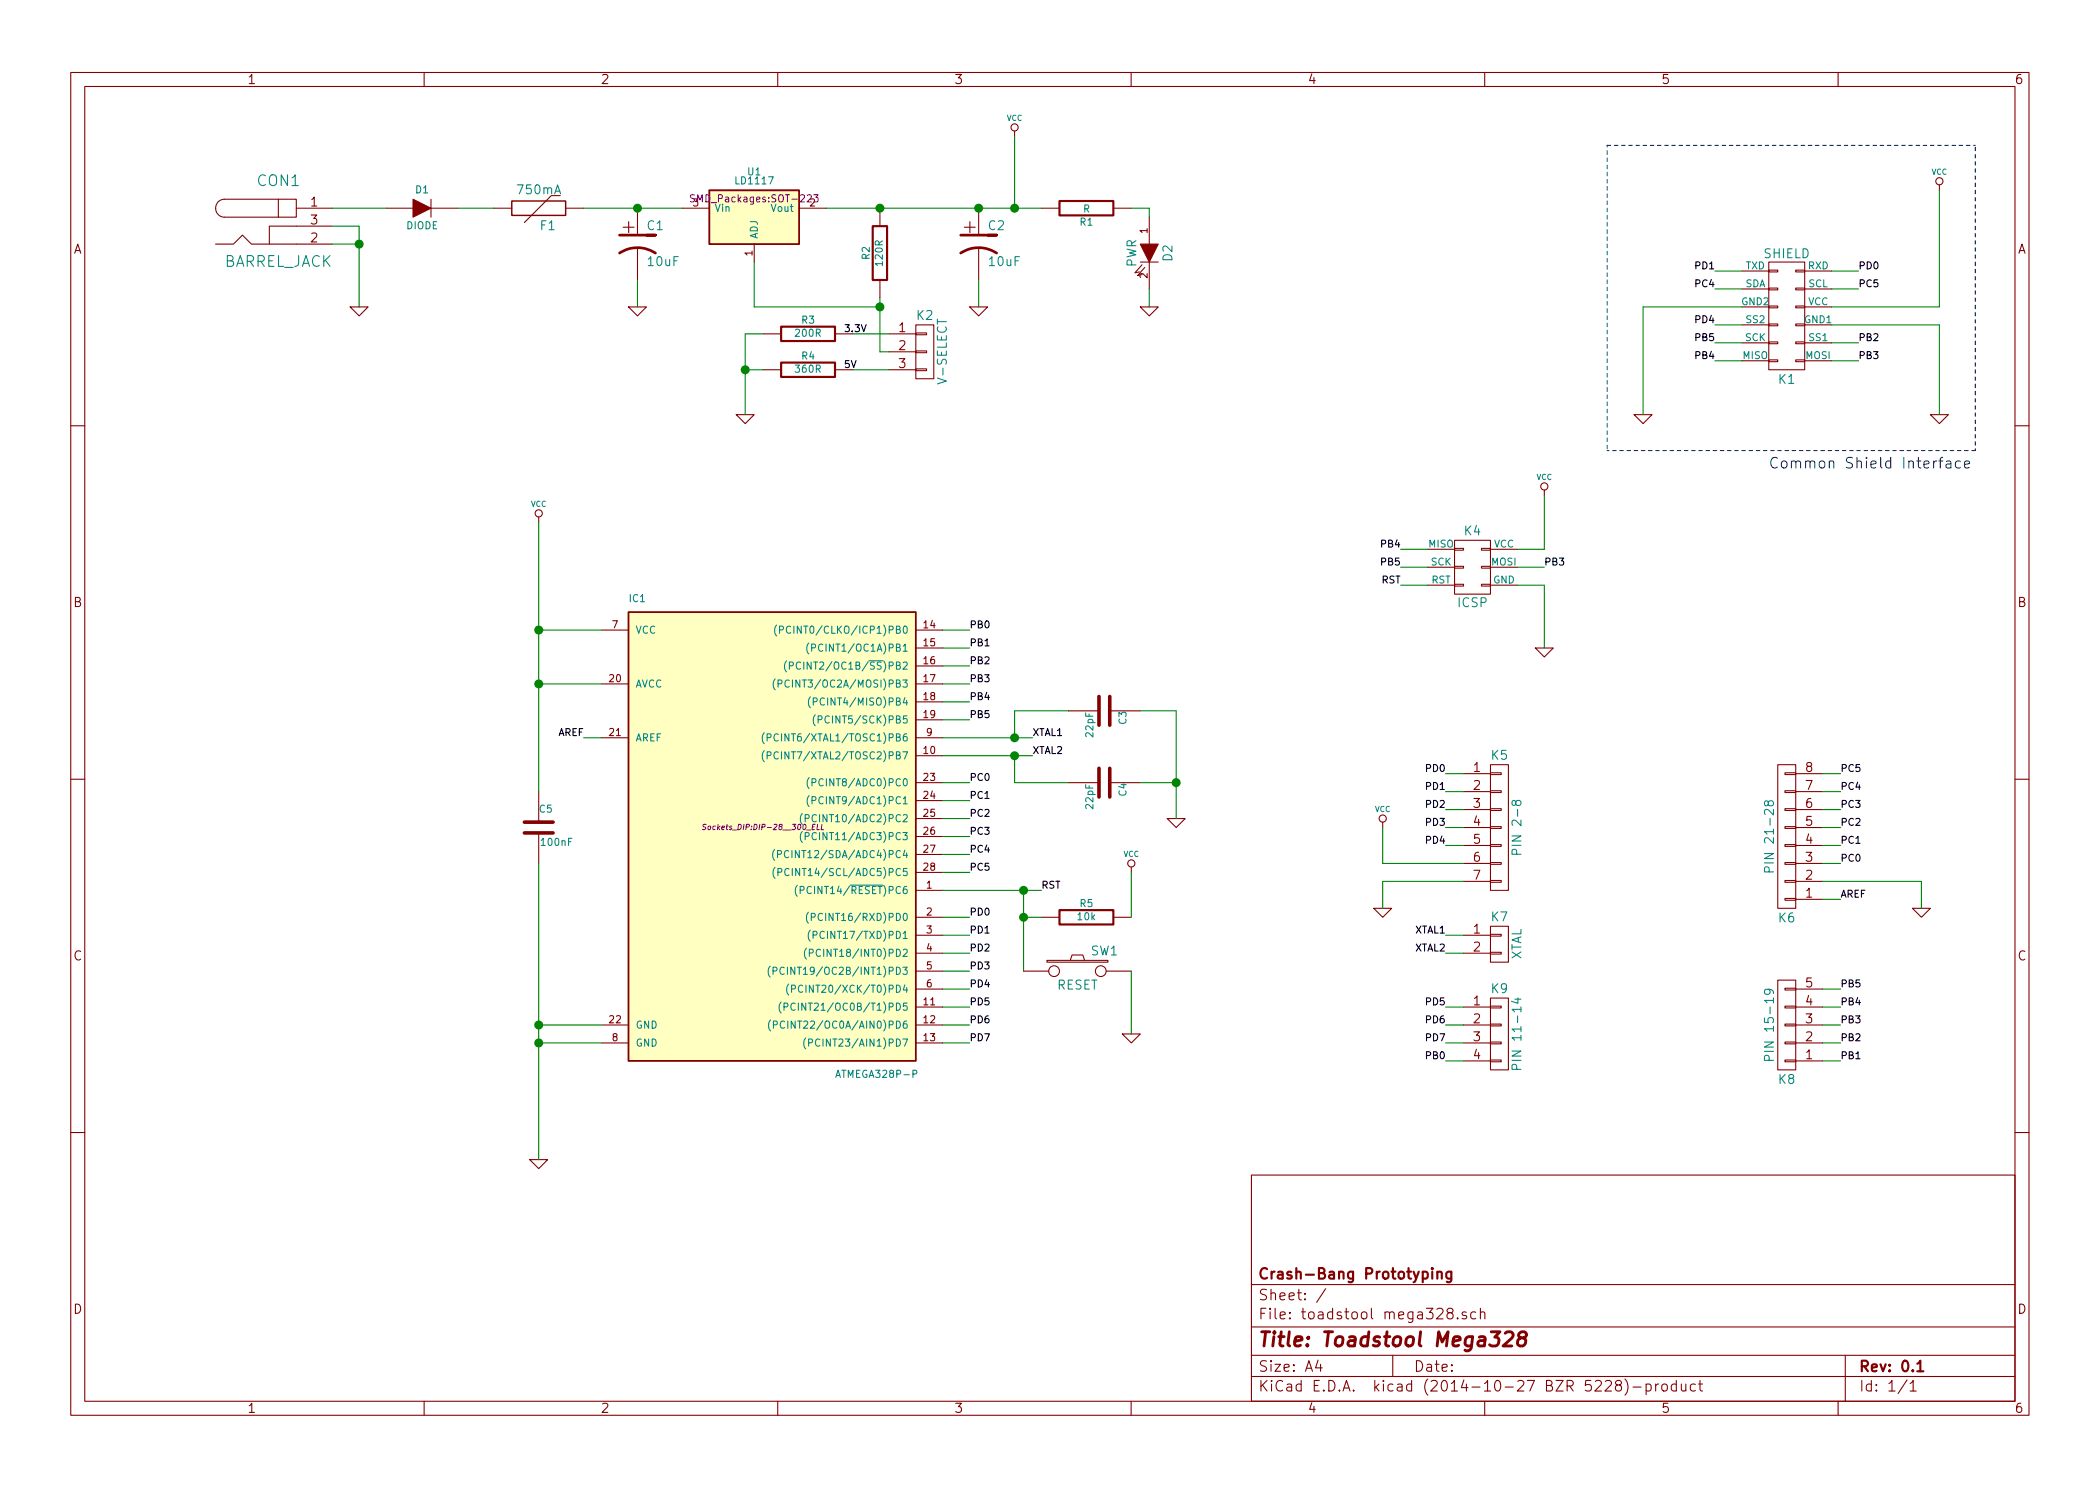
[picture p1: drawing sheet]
<svg xmlns="http://www.w3.org/2000/svg" width="297mm" height="210mm" viewBox="0 0 297 210" stroke-linecap="round" stroke-linejoin="round" font-family="sans-serif">
<g fill="none" stroke="#840000" stroke-width=".15">
<path d="M10 10.3h277v189.9h-277zM12 12.2h273v186.1h-273zM60 10.3v1.9M110 10.3v1.9M143.5 18.5v.8M160 10.3v1.9M210 10.3v1.9M260 10.3v1.9M30.5 34.5h2.5l1.3-1.2 1.3 1.2h11.4M39.4 28.2h2.5v2.5h-2.5zM39.4 28.2h-7.7a1.27 1.27 0 0 0-1.2 1.3 1.27 1.27 0 0 0 1.2 1.2h7.7M41.9 29.5h5.1"/>
<path d="M47 32h-8.9v2.5M54.6 29.5h3.8M61 29.5h3.8M61 28.2v2.5M69.8 29.5h2.6M79.2 27.7h-1.2l-3.8 3.8M80 29.5h2.5M90.2 29.5v3.8M90.2 35v4.6M96.5 29.5h3.8M106.7 34.5v2.6M113 29.5h3.8"/>
<path d="M124.5 29.5v2.5M124.5 39.6v2.6M138.4 29.5v3.8M138.4 35v4.6M147.3 29.5h2.6M157.5 29.5h2.5M161.3 37.1h2.5M161.5 37.5l-1 1.1 .7-.1M161.9 37.8l-1 1.2 .6-.1M162.6 30.7v3.8M162.6 37.1v3.8M246.4 38.3h3.8"/>
<path d="M250.2 37.1h5.1v15.2h-5.1zM250.2 38.2h1.3v.3h-1.3zM254 38.2h1.3v.3h-1.3zM255.3 38.3h3.8M274.3 26.2v.7M49.5 43.4h2.6l-1.3 1.3zM88.9 43.4h2.5l-1.2 1.3zM104.1 58.7h2.6l-1.3 1.2zM107.9 47.2h2.6M107.9 52.3h2.6M118.1 47.2h2.5M118.1 52.3h2.5"/>
<path d="M125.7 47.2h3.8M125.7 49.8h3.8M125.7 52.3h3.8M129.5 52.2h1.6v.2h-1.6zM129.5 49.7h1.6v.2h-1.6zM129.5 47.1h1.6v.3h-1.6zM129.5 46h2.6v7.6h-2.6zM137.2 43.4h2.5l-1.3 1.3zM161.3 43.4h2.5l-1.2 1.3zM231.1 58.7h2.6l-1.3 1.2zM246.4 51h3.8M246.4 48.5h3.8"/>
<path d="M246.4 46h3.8M246.4 43.4h3.8M246.4 40.9h3.8M250.2 40.8h1.3v.2h-1.3zM250.2 43.3h1.3v.3h-1.3zM250.2 45.8h1.3v.3h-1.3zM250.2 48.4h1.3v.2h-1.3zM250.2 50.9h1.3v.3h-1.3zM254 40.8h1.3v.2h-1.3zM254 43.3h1.3v.3h-1.3zM254 45.8h1.3v.3h-1.3zM254 48.4h1.3v.2h-1.3z"/>
<path d="M254 50.9h1.3v.3h-1.3zM255.3 51h3.8M255.3 48.5h3.8M255.3 46h3.8M255.3 43.4h3.8M255.3 40.9h3.8M273 58.7h2.6l-1.3 1.2zM10 60.2h2M76.2 73.1v.8M201.9 77.7h3.8M205.7 77.6h1.3v.2h-1.3zM205.7 76.4h5.1v7.7h-5.1z"/>
<path d="M209.5 77.6h1.3v.2h-1.3zM210.8 77.7h3.8M218.4 69.3v.8M285 60.2h2M85.1 89.1h3.8M85.1 96.8h3.8M129.5 89.1h3.8M129.5 96.8h3.8M129.5 91.7h3.8M129.5 94.2h3.8M129.5 99.3h3.8M201.9 80.3h3.8"/>
<path d="M201.9 82.8h3.8M205.7 82.7h1.3v.2h-1.3zM205.7 80.1h1.3v.3h-1.3zM209.5 82.7h1.3v.2h-1.3zM209.5 80.1h1.3v.3h-1.3zM210.8 80.3h3.8M210.8 82.8h3.8M217.2 91.7h2.5l-1.3 1.3zM10 110.3h2M76.2 112v4.3M76.2 117.9v4.3M85.1 104.4h3.8"/>
<path d="M129.5 104.4h3.8M129.5 106.9h3.8M129.5 110.7h3.8M129.5 113.3h3.8M129.5 115.8h3.8M129.5 118.4h3.8M129.5 101.8h3.8M151.1 110.7h4.3M151.1 100.6h4.3M157 110.7h4.3M157 100.6h4.3M165.1 115.8h2.5l-1.2 1.3z"/>
<path d="M195.6 116.3v.8M207 109.5h3.8M207 112h3.8M207 114.5h3.8M207 117.1h3.8M207 119.6h3.8M210.8 108.2h2.6v17.8h-2.6zM210.8 119.5h1.5v.3h-1.5zM210.8 117h1.5v.2h-1.5zM210.8 114.4h1.5v.3h-1.5zM210.8 111.9h1.5v.2h-1.5zM210.8 109.3h1.5v.3h-1.5z"/>
<path d="M251.5 108.2h2.5v20.3h-2.5zM252.5 109.3h1.5v.3h-1.5zM252.5 111.9h1.5v.2h-1.5zM252.5 114.4h1.5v.3h-1.5zM252.5 117h1.5v.2h-1.5zM252.5 119.5h1.5v.3h-1.5zM254 109.5h3.8M254 112h3.8M254 114.5h3.8M254 117.1h3.8M254 119.6h3.8M285 110.3h2"/>
<path d="M129.5 126h3.8M129.5 129.8h3.8M129.5 132.3h3.8M129.5 134.9h3.8M129.5 137.4h3.8M129.5 139.9h3.8M129.5 120.9h3.8M129.5 123.4h3.8M144.8 137.4h3.5M147.3 129.8h2.6M148.1 135.9h8.6v.2h-8.6zM151.4 135.9l.2-.8h1.6l.2 .8"/>
<path d="M156.5 137.4h3.5M157.5 129.8h2.5M160 122.7v.7M194.3 128.5h2.5l-1.2 1.3zM207 132.3h3.8M207 134.9h3.8M207 122.2h3.8M207 124.7h3.8M210.8 134.7h1.5v.3h-1.5zM210.8 132.2h1.5v.3h-1.5zM210.8 131.1h2.6v5h-2.6zM210.8 124.6h1.5v.2h-1.5z"/>
<path d="M210.8 122h1.5v.3h-1.5zM251.5 138.7h2.5v12.7h-2.5zM252.5 139.8h1.5v.3h-1.5zM252.5 122h1.5v.3h-1.5zM252.5 124.6h1.5v.2h-1.5zM252.5 127.1h1.5v.3h-1.5zM254 139.9h3.8M254 122.2h3.8M254 124.7h3.8M254 127.2h3.8M270.5 128.5h2.5l-1.2 1.3zM85.1 147.6h3.8"/>
<path d="M85.1 145h3.8M129.5 147.6h3.8M129.5 142.5h3.8M129.5 145h3.8M158.7 146.3h2.6l-1.3 1.3zM207 147.6h3.8M207 142.5h3.8M207 145h3.8M207 150.1h3.8M210.8 150h1.5v.2h-1.5zM210.8 147.4h1.5v.3h-1.5zM210.8 144.9h1.5v.3h-1.5z"/>
<path d="M210.8 142.4h1.5v.2h-1.5zM210.8 141.2h2.6v10.2h-2.6zM252.5 142.4h1.5v.2h-1.5zM252.5 144.9h1.5v.3h-1.5zM252.5 147.4h1.5v.3h-1.5zM252.5 150h1.5v.2h-1.5zM254 147.6h3.8M254 142.5h3.8M254 145h3.8M254 150.1h3.8M10 160.2h2M74.9 164.1h2.6l-1.3 1.2z"/>
<path d="M177 166.3h108v32h-108zM285 160.2h2M60 198.3v1.9M110 198.3v1.9M160 198.3v1.9M177 194.8h108M177 191.8h108M177 187.8h108M177 181.8h108M186.4 192.5l-.3 1h.9M186.8 193v1M187.5 182.3l-1.3 2"/>
<path d="M197 191.8v3M205 185.7l-.3-.2v-.2l.3-.2 .4 .1 .1 .2v.2l-.2 .1h-.3a.48 .48 0 0 0-.3 .8l.3 .1h.3l.2-.1a.48 .48 0 0 0-.2-.8M206.2 186.5v.1l-.1-.1h.1v.1M207.4 185.7a.37 .37 0 0 0-.6 .1v.1a.54 .54 0 0 0 .6 .3l.1 .1-.1 .2-.2 .1-.4-.1M208.7 185.7l-.4-.1-.3 .3 .1 .6 .2 .1 .4-.1M209.4 185.7a.38 .38 0 0 1 .6 .1v.8M209.4 185.1v1.5M210 198.3v1.9M227.1 195.5l.2-.2 .5 .1a.37 .37 0 0 1 .1 .6l-.9 .8h.9M228.8 196l-.3-.3 .1-.2 .2-.2 .4 .1 .2 .2-.1 .2-.2 .2h-.3a.48 .48 0 0 0-.2 .7l.2 .1h.3l.2-.1a.48 .48 0 0 0-.2-.7M229.8 195.1a1.71 1.71 0 0 1 0 2.3M231 196.3h1.1"/>
<path d="M232.8 195.9a.48 .48 0 0 1 .7 .1l.1 .1-.1 .6a.48 .48 0 0 1-.7 0M232.8 195.8v1.5M234.2 195.8v1M234.6 195.8l-.3 .1-.1 .2M235.1 196a.41 .41 0 0 1 .7 .1v.4a.41 .41 0 0 1-.4 .3 .41 .41 0 0 1-.3-.3zM237.1 195.9l-.4-.1-.3 .3 .1 .6 .2 .1 .4-.1M237.1 195.3v1.5M237.8 195.8l.1 .9a.4 .4 0 0 0 .6 0M238.5 195.8v1M239.8 195.9l-.4-.1-.3 .3 .1 .6 .2 .1 .4-.1M240.3 195.8h.5M240.5 195.3v1.3l.2 .2h.1"/>
<path d="M260 198.3v1.9M261 191.8v6.5M269.7 195.2l-1.2 2M270.2 195.8l.4-.5v1.5M270.2 196.8h.8"/>
<circle cx="143.5" cy="18" r=".51"/>
<circle cx="274.3" cy="25.6" r=".51"/>
<circle cx="76.2" cy="72.6" r=".51"/>
<circle cx="218.4" cy="68.8" r=".51"/>
<circle cx="195.6" cy="115.8" r=".51"/>
<circle cx="149.1" cy="137.4" r=".76"/>
<circle cx="155.7" cy="137.4" r=".76"/>
<circle cx="160" cy="122.2" r=".51"/>
</g>
<path d="M123.4 32h2.1v7.6h-2.1zM149.9 28.4h7.6v2.1h-7.6zM110.5 46.2h7.6v2.1h-7.6zM110.5 51.3h7.6v2h-7.6zM149.9 128.8h7.6v2h-7.6zM203.3 179.9v1M205.3 179.9v1.2a.39 .39 0 0 1-.7 .3M203.3 180.1a.38 .38 0 0 1 .6 0v.8M205.3 180l-.4-.1-.3 .3v.6l.3 .1 .4-.1M271.2 193l.4-.5v1.5M271.2 194h.9" fill="none" stroke="#840000" stroke-width=".3"/>
<path d="M212.9 188.6l.3-.2h.5a.52 .52 0 0 1 .3 .6l-.1 .3-1.3 1.1h1.2M215.1 189.3a.44 .44 0 0 1-.3-.5 .44 .44 0 0 1 .4-.4l.6 .1 .2 .3-.2 .3-.3 .2a.65 .65 0 0 0-.7 .3 .65 .65 0 0 0 0 .7l.6 .1a.68 .68 0 0 0 .3-1l-.2-.1" fill="none" stroke="#840000" stroke-width=".41"/>
<g fill="#ffffc2" stroke="#ffffc2" stroke-width=".25">
<path d="M88.9 86.6h40.6v63.5h-40.6z"/>
<path d="M100.3 26.9h12.7v7.6h-12.7z"/>
</g>
<path d="M100.3 26.9h12.7v7.6h-12.7zM88.9 86.6h40.6v63.5h-40.6z" fill="none" stroke="#840000" stroke-width=".25"/>
<g fill="none" stroke="#008484" stroke-width=".15">
<path d="M109.7 96.1a1.2 1.2 0 0 0 0 1.5M109.9 88.4a1.2 1.2 0 0 0 0 1.6M110.1 96.7h.4l.1-.2-.1-.2-.4-.1v1M110.3 89.1h.4l.1-.2-.1-.3h-.4v1M111.3 93.5a1.2 1.2 0 0 0 0 1.6M111.6 96.3a.4 .4 0 0 0-.5 0 .4 .4 0 0 0-.1 .5 .37 .37 0 0 0 .2 .4 .37 .37 0 0 0 .4-.1M111.7 94.2h.4l.1-.2-.1-.3h-.4v1M111.8 88.7a.4 .4 0 0 0-.5 0 .4 .4 0 0 0-.1 .5 .37 .37 0 0 0 .2 .4 .37 .37 0 0 0 .4-.1M113.2 93.8a.4 .4 0 0 0-.5 0 .4 .4 0 0 0-.1 .5 .37 .37 0 0 0 .2 .3 .37 .37 0 0 0 .4 0M114.4 91a1.2 1.2 0 0 0 0 1.5M114.6 98.6a1.2 1.2 0 0 0 0 1.5M114.8 91.7l.5-.1 .1-.1-.1-.3-.5-.1v1"/>
<path d="M115 99.3l.5-.1 .1-.1-.1-.3-.5-.1v1.1M108.1 103.7a1.2 1.2 0 0 0 0 1.5M108.1 106.2a1.2 1.2 0 0 0 0 1.6M108.5 104.4l.5-.1 .1-.1-.1-.3-.5-.1v1M108.5 106.9h.5l.1-.2-.1-.3h-.5v1M113.5 115.1a1.2 1.2 0 0 0 0 1.6M113.5 117.6a1.2 1.2 0 0 0 0 1.6M113.9 115.8l.5-.1 .1-.1-.1-.3h-.5v1M113.9 118.3h.5l.1-.2-.1-.2-.5-.1v1M114.5 110a1.2 1.2 0 0 0 0 1.6M114.5 112.6a1.2 1.2 0 0 0 0 1.5M114.9 110.7h.4l.1-.2-.1-.3h-.4v1"/>
<path d="M114.9 113.3l.4-.1 .1-.2-.1-.2-.4-.1v1M115.3 101.1a1.2 1.2 0 0 0 0 1.6M115.7 101.8h.5l.1-.2-.1-.3h-.5v1M214.4 113.5l.3-.2h.3l.1 .2v.2l-.1 .2-.3 .1-.2-.1-.2-.6h-.3l-.1 .2v.4l.3 .1 .2-.3M250.1 113.5l.3-.2 .3 .1 .2 .1-.1 .4-.4 .1-.2-.1-.2-.5h-.3l-.1 .1v.4l.3 .1 .2-.2M108.9 136.7a1.2 1.2 0 0 0 0 1.5M109.3 137.4l.5-.1 .1-.1-.1-.3-.5-.1v1.1M109.6 120.2a1.2 1.2 0 0 0 0 1.5M109.6 122.7a1.2 1.2 0 0 0 0 1.6M110 120.9l.5-.1v-.1v-.3l-.5-.1v1.1M110 123.4h.5l.1-.2-.1-.3h-.5v1M110.9 137a.4 .4 0 0 0-.5-.1 .4 .4 0 0 0-.1 .5 .37 .37 0 0 0 .2 .4 .37 .37 0 0 0 .4 0"/>
<path d="M111.6 139.2a1.2 1.2 0 0 0 0 1.6M111.6 120.4a.4 .4 0 0 0-.5 0 .4 .4 0 0 0-.2 .5 .37 .37 0 0 0 .2 .4 .37 .37 0 0 0 .5 0M111.6 123a.4 .4 0 0 0-.5 0 .4 .4 0 0 0-.1 .5 .37 .37 0 0 0 .2 .3 .37 .37 0 0 0 .4 0M112 139.9h.4l.1-.2-.1-.3h-.4v1M112.8 125.3a1.2 1.2 0 0 0 0 1.5M113.2 126l.5-.1v-.2v-.2l-.5-.1v1M113.5 139.5a.4 .4 0 0 0-.5 0 .4 .4 0 0 0-.1 .5 .37 .37 0 0 0 .2 .4 .37 .37 0 0 0 .4-.1M114.1 134.2a1.2 1.2 0 0 0 0 1.5M114.4 129.1a1.2 1.2 0 0 0 0 1.5M114.5 134.8h.5v-.2v-.2l-.5-.1v1M114.6 131.6a1.2 1.2 0 0 0 0 1.6M114.8 129.8l.4-.1 .1-.1-.1-.3-.4-.1v1"/>
<path d="M115 132.3h.5l.1-.2-.1-.3h-.5v1M120.3 125.2h4.5M214.5 120.9v-.6l-.2-.1h-.3l-.1 .2v.5h1.2M250.1 140l.3 .2v.3l-.3 .2-.5-.1v-.4l.1-.2a.85 .85 0 0 1 1.2 .3v.3M250.2 123.4v-.6l-.2-.1h-.3l-.1 .2v.5h1.3M109 144.3a1.2 1.2 0 0 0 0 1.6M109.4 145h.5l.1-.2-.1-.3h-.5v1M110.5 141.8a1.2 1.2 0 0 0 0 1.5M110.9 142.5l.5-.1 .1-.1-.1-.3-.5-.1v1M111 144.6a.4 .4 0 0 0-.5 0 .4 .4 0 0 0-.1 .5 .37 .37 0 0 0 .1 .3 .37 .37 0 0 0 .5 0M112.5 142a.4 .4 0 0 0-.5 0 .4 .4 0 0 0-.1 .5 .37 .37 0 0 0 .1 .4 .37 .37 0 0 0 .5-.1M114 146.9a1.2 1.2 0 0 0 0 1.5"/>
<path d="M114.4 147.5h.5v-.2v-.2l-.5-.1v1M214.3 141.4h.8M214.5 151.3v-.6l-.2-.1h-.3l-.1 .2v.5h1.2M214.7 141.2v.8l-.9-.3M250.2 150v-.6l-.2-.1-.3 .1-.1 .1v.5h1.3"/>
</g>
<path d="M99.9 116.7h-.4v.2l.3 .2v.1l-.2 .2-.2-.1M115.6 116.6l-.1 .8h.4M116.3 116.6l-.1 .8h.3" fill="none" stroke="#840084" stroke-width=".14"/>
<g fill="#840000" stroke="#840000" stroke-width=".15">
<path d="M58.4 28.2l2.6 1.3-2.6 1.2z"/>
<path d="M161.3 34.5h2.5l-1.2 2.6z"/>
</g>
<path d="M72.4 28.4h7.6v2.1h-7.6z" fill="none" stroke="#840000" stroke-width=".2"/>
<path d="M87.6 35.8a4.6 4.6 0 0 1 5.1 0M87.6 33.3h5.1h-1.3M135.9 35.8a4.6 4.6 0 0 1 5.1 0M135.9 33.3h5.1h-1.3" fill="none" stroke="#840000" stroke-width=".38"/>
<path d="M98.2 27.6h-.4l-.1 .2v.2l.5 .2v.3l-.2 .1-.3-.1M115.1 27.6h.6l-.3 .3 .3 .1v.5l-.2 .1-.4-.1" fill="none" stroke="#840084" stroke-width=".15"/>
<path d="M155.4 98.5v4.1M157 98.5v4.1M74.2 117.9h4M74.2 116.3h4M155.4 108.7v4.1M157 108.7v4.1" fill="none" stroke="#840000" stroke-width=".51"/>
<g fill="none" stroke="#008400" stroke-width=".15">
<path d="M143.5 19.3v10.2M47 29.5h7.6M47 32h3.8v11.4M47 34.5h3.8M64.8 29.5h5M82.5 29.5h14M90.2 39.6v3.8M106.7 37.1v6.3h17.8M116.8 29.5h30.5M138.4 39.6v3.8M160 29.5h2.6v1.2M242.6 38.3h3.8"/>
<path d="M259.1 38.3h3.8M274.3 26.9v16.5h-15.2M105.4 52.3h2.5M107.9 47.2h-2.5v11.5M120.6 47.2h5.1M120.6 52.3h5.1M124.5 42.2v7.6h1.2M162.6 40.9v2.5M242.6 46h3.8M242.6 40.9h3.8M242.6 48.5h3.8M242.6 51h3.8"/>
<path d="M246.4 43.4h-14v15.3M259.1 46h15.2v12.7M259.1 40.9h3.8M259.1 48.5h3.8M259.1 51h3.8M76.2 73.9v38.1M198.1 77.7h3.8M218.4 70.1v7.6h-3.8M76.2 96.8h8.9M76.2 89.1h8.9M133.3 99.3h3.9M133.3 96.8h3.9"/>
<path d="M133.3 94.2h3.9M133.3 91.7h3.9M133.3 89.1h3.9M198.1 82.8h3.8M198.1 80.3h3.8M214.6 82.8h3.8v8.9M214.6 80.3h3.8M82.5 104.4h2.6M133.3 104.4h12.7M133.3 110.7h3.9M133.3 113.3h3.9M133.3 115.8h3.9"/>
<path d="M133.3 118.4h3.9M133.3 101.8h3.9M133.3 106.9h12.7M143.5 106.9v3.8h7.6M151.1 100.6h-7.6v3.8M161.3 110.7h5.1M161.3 100.6h5.1v15.2M195.6 117.1v5.1h11.4M204.5 109.5h2.5M204.5 112h2.5M204.5 114.5h2.5M204.5 117.1h2.5"/>
<path d="M204.5 119.6h2.5M257.8 109.5h2.5M257.8 112h2.5M257.8 114.5h2.5M257.8 117.1h2.5M257.8 119.6h2.5M76.2 122.2v41.9M133.3 126h14M133.3 129.8h3.9M133.3 123.4h3.9M133.3 132.3h3.9M133.3 120.9h3.9"/>
<path d="M133.3 134.9h3.9M133.3 137.4h3.9M133.3 139.9h3.9M144.8 126v11.4M144.8 129.8h2.5M160 123.4v6.4M160 137.4v8.9M204.5 132.3h2.5M204.5 134.9h2.5M207 124.7h-11.4v3.8M257.8 139.9h2.5M257.8 127.2h2.5"/>
<path d="M257.8 122.2h2.5M257.8 124.7h14v3.8M76.2 145h8.9M76.2 147.6h8.9M133.3 142.5h3.9M133.3 145h3.9M133.3 147.6h3.9M204.5 142.5h2.5M204.5 145h2.5M204.5 147.6h2.5M204.5 150.1h2.5M257.8 142.5h2.5"/>
<path d="M257.8 145h2.5M257.8 147.6h2.5M257.8 150.1h2.5"/>
</g>
<g fill="#008400" stroke="#008400" stroke-width=".25">
<circle cx="50.8" cy="34.5" r=".51"/>
<circle cx="105.4" cy="52.3" r=".51"/>
<circle cx="124.5" cy="43.4" r=".51"/>
<circle cx="124.5" cy="29.5" r=".51"/>
<circle cx="138.4" cy="29.5" r=".51"/>
<circle cx="90.2" cy="29.5" r=".51"/>
<circle cx="143.5" cy="29.5" r=".51"/>
<circle cx="144.8" cy="126" r=".51"/>
<circle cx="143.5" cy="104.4" r=".51"/>
<circle cx="143.5" cy="106.9" r=".51"/>
<circle cx="166.4" cy="110.7" r=".51"/>
<circle cx="144.8" cy="129.8" r=".51"/>
<circle cx="76.2" cy="89.1" r=".51"/>
<circle cx="76.2" cy="96.8" r=".51"/>
<circle cx="76.2" cy="145" r=".51"/>
<circle cx="76.2" cy="147.6" r=".51"/>
</g>
<path d="M227.3 20.6v43.1M279.4 20.6h-52.1M227.3 63.7h52.1M279.4 63.7v-43.1" fill="none" stroke="#0000c2" stroke-width=".15" stroke-dasharray=".5" stroke-dashoffset=".3"/>
<path d="M274.2 65.2h.6M274.8 64.7l-.3 .1-.1 .1v1.3M275.3 65.3l.2-.1 .4 .1v.9M275.9 65.6l-.4 .1-.3 .2 .1 .2 .2 .1 .4-.1M277.3 65.3l-.4-.1-.3 .3 .1 .6 .2 .1 .4-.1M277.9 65.7l.7-.1-.1-.3-.4-.1-.2 .2 .1 .7 .1 .1 .4-.1" fill="none" stroke="#0000c2" stroke-width=".15"/>
<g font-size="2.8" fill="#840000">
<text x="88.1" y="33">+</text>
<text x="136.3" y="33">+</text>
<text x="178" y="190.5">Title: Toadstool Mega328</text>
</g>
<g font-size="2.1" fill="#008484">
<text x="36.4" y="26.3">CON1</text>
<text x="31.5" y="37.8">BARREL_JACK</text>
</g>
<text font-size="2.1" fill="#0000c2" x="250.2" y="66.3">Common Shield Interface</text>
<g font-size="2.1" fill="#840000">
<text x="178" y="184">Sheet: /</text>
<text x="178" y="181">Crash-Bang Prototyping</text>
<text x="178" y="186.7">File: toadstool mega328.sch</text>
<text x="178" y="196.9">KiCad E.D.A. kicad (2014-10-27 BZR 5228)-product</text>
<text x="178" y="194.1">Size: A4</text>
<text x="200" y="194.1">Date:</text>
<text x="263" y="194.1">Rev: 0.1</text>
<text x="263" y="196.9">Id: 1/1</text>
</g>
<g font-size="1.8" fill="#840000">
<text x="35" y="11.9">1</text>
<text x="85" y="11.9">2</text>
<text x="135" y="11.9">3</text>
<text x="185" y="11.9">4</text>
<text x="235" y="11.9">5</text>
<text x="285" y="11.9">6</text>
<text x="44" y="29.2">1</text>
<text x="10.4" y="35.9">A</text>
<text x="44" y="34.3">2</text>
<text x="44" y="31.7">3</text>
<text x="285.4" y="35.9">A</text>
<text x="127.2" y="47">1</text>
<text x="127.2" y="49.5">2</text>
<text x="127.2" y="52.1">3</text>
<text x="10.4" y="85.9">B</text>
<text x="285.4" y="85.9">B</text>
<text x="208.4" y="109.2">1</text>
<text x="208.4" y="111.8">2</text>
<text x="255.4" y="111.8">7</text>
<text x="255.4" y="109.2">8</text>
<text x="208.4" y="114.3">3</text>
<text x="208.4" y="116.8">4</text>
<text x="208.4" y="119.4">5</text>
<text x="255.4" y="119.4">4</text>
<text x="255.4" y="116.8">5</text>
<text x="255.4" y="114.3">6</text>
<text x="208.4" y="121.9">6</text>
<text x="208.4" y="124.5">7</text>
<text x="255.4" y="124.5">2</text>
<text x="255.4" y="121.9">3</text>
<text x="255.4" y="127">1</text>
<text x="10.4" y="135.9">C</text>
<text x="208.4" y="132.1">1</text>
<text x="208.4" y="134.6">2</text>
<text x="285.4" y="135.9">C</text>
<text x="208.4" y="142.2">1</text>
<text x="255.4" y="142.2">4</text>
<text x="255.4" y="139.7">5</text>
<text x="208.4" y="144.8">2</text>
<text x="208.4" y="147.3">3</text>
<text x="208.4" y="149.9">4</text>
<text x="255.4" y="149.9">1</text>
<text x="255.4" y="147.3">2</text>
<text x="255.4" y="144.8">3</text>
<text x="10.4" y="185.9">D</text>
<text x="285.4" y="185.9">D</text>
<text x="35" y="199.9">1</text>
<text x="85" y="199.9">2</text>
<text x="135" y="199.9">3</text>
<text x="185" y="199.9">4</text>
<text x="235" y="199.9">5</text>
<text x="285" y="199.9">6</text>
</g>
<g font-size="1.8" fill="#008484">
<text x="73.3" y="27.5">750mA</text>
<text x="76.5" y="32.6">F1</text>
<text x="91.6" y="32.6">C1</text>
<text x="139.8" y="32.6">C2</text>
<text x="91.7" y="37.6">10uF</text>
<text x="140" y="37.6">10uF</text>
<text x="160.7" y="37.9" transform="rotate(-90 160.7 37.9)">PWR</text>
<text x="165.8" y="36.9" transform="rotate(-90 165.8 36.9)">D2</text>
<text x="249.5" y="36.5">SHIELD</text>
<text x="129.7" y="45.3">K2</text>
<text x="133.9" y="54.1" transform="rotate(-90 133.9 54.1)">V-SELECT</text>
<text x="251.6" y="54.3">K1</text>
<text x="207.2" y="75.7">K4</text>
<text x="206.2" y="85.9">ICSP</text>
<text x="211" y="107.5">K5</text>
<text x="215.2" y="120.1" transform="rotate(-90 215.2 120.1)">PIN 2-8</text>
<text x="250.9" y="122.3" transform="rotate(-90 250.9 122.3)">PIN 21-28</text>
<text x="211" y="130.3">K7</text>
<text x="251.6" y="130.5">K6</text>
<text x="154.3" y="135.2">SW1</text>
<text x="215.2" y="135.9" transform="rotate(-90 215.2 135.9)">XTAL</text>
<text x="149.5" y="140">RESET</text>
<text x="211" y="140.5">K9</text>
<text x="250.9" y="149" transform="rotate(-90 250.9 149)">PIN 15-19</text>
<text x="215.2" y="150.3" transform="rotate(-90 215.2 150.3)">PIN 11-14</text>
<text x="251.6" y="153.4">K8</text>
</g>
<g font-size="1.4" fill="#008484">
<text x="58.8" y="27.4">D1</text>
<text x="101.1" y="30">Vin</text>
<text x="104.2" y="26.1">LD1117</text>
<text x="105.8" y="24.8">U1</text>
<text x="57.5" y="32.4">DIODE</text>
<text x="107.2" y="33.8" transform="rotate(-90 107.2 33.8)">ADJ</text>
<text x="152.8" y="31.9">R1</text>
<text x="153.2" y="30.1">R</text>
<text x="123" y="36.7" transform="rotate(-90 123 36.7)">R2</text>
<text x="124.9" y="37.5" transform="rotate(-90 124.9 37.5)">120R</text>
<text x="246.8" y="40.6">SDA</text>
<text x="246.9" y="38.1">TXD</text>
<text x="255.7" y="38.1">RXD</text>
<text x="255.8" y="40.6">SCL</text>
<text x="112.6" y="47.6">200R</text>
<text x="113.4" y="45.8">R3</text>
<text x="246.4" y="43.2">GND2</text>
<text x="247" y="45.7">SS2</text>
<text x="255.3" y="45.7">GND1</text>
<text x="255.7" y="43.2">VCC</text>
<text x="112.6" y="52.7">360R</text>
<text x="113.4" y="50.9">R4</text>
<text x="246.5" y="50.8">MISO</text>
<text x="246.8" y="48.3">SCK</text>
<text x="255.4" y="50.8">MOSI</text>
<text x="255.9" y="48.3">SS1</text>
<text x="202.1" y="77.5">MISO</text>
<text x="211.3" y="77.5">VCC</text>
<text x="202.4" y="80">SCK</text>
<text x="202.5" y="82.5">RST</text>
<text x="211" y="80">MOSI</text>
<text x="211.2" y="82.5">GND</text>
<text x="89" y="85.2">IC1</text>
<text x="89.9" y="89.7">VCC</text>
<text x="111.9" y="89.7">(PCINT0/CLKO/ICP1)PB0</text>
<text x="113.2" y="94.7">(PCINT2/OC1B/SS)PB2</text>
<text x="115.5" y="92.2">(PCINT1/OC1A)PB1</text>
<text x="89.9" y="97.3">AVCC</text>
<text x="111.5" y="97.3">(PCINT3/OC2A/MOSI)PB3</text>
<text x="115.8" y="99.8">(PCINT4/MISO)PB4</text>
<text x="89.9" y="104.9">AREF</text>
<text x="109.8" y="104.9">(PCINT6/XTAL1/TOSC1)PB6</text>
<text x="109.8" y="107.4">(PCINT7/XTAL2/TOSC2)PB7</text>
<text x="116.4" y="102.4">(PCINT5/SCK)PB5</text>
<text x="154.6" y="104.2" transform="rotate(-90 154.6 104.2)">22pF</text>
<text x="159.3" y="102.5" transform="rotate(-90 159.3 102.5)">C3</text>
<text x="115.5" y="111.2">(PCINT8/ADC0)PC0</text>
<text x="115.5" y="113.8">(PCINT9/ADC1)PC1</text>
<text x="159.3" y="112.6" transform="rotate(-90 159.3 112.6)">C4</text>
<text x="76.3" y="115">C5</text>
<text x="76.7" y="119.7">100nF</text>
<text x="114.8" y="116.3">(PCINT10/ADC2)PC2</text>
<text x="114.8" y="118.9">(PCINT11/ADC3)PC3</text>
<text x="154.6" y="114.4" transform="rotate(-90 154.6 114.4)">22pF</text>
<text x="111.4" y="121.4">(PCINT12/SDA/ADC4)PC4</text>
<text x="111.5" y="123.9">(PCINT14/SCL/ADC5)PC5</text>
<text x="113.9" y="126.5">(PCINT14/RESET)PC6</text>
<text x="115.6" y="130.3">(PCINT16/RXD)PD0</text>
<text x="152.5" y="130.2">10k</text>
<text x="152.8" y="128.3">R5</text>
<text x="111.2" y="137.9">(PCINT19/OC2B/INT1)PD3</text>
<text x="115.5" y="135.4">(PCINT18/INT0)PD2</text>
<text x="115.8" y="132.8">(PCINT17/TXD)PD1</text>
<text x="112.6" y="143">(PCINT21/OC0B/T1)PD5</text>
<text x="113.6" y="140.5">(PCINT20/XCK/T0)PD4</text>
<text x="89.9" y="148.1">GND</text>
<text x="89.9" y="145.5">GND</text>
<text x="111.1" y="145.5">(PCINT22/OC0A/AIN0)PD6</text>
<text x="115.4" y="148.1">(PCINT23/AIN1)PD7</text>
<text x="118.6" y="152.5">ATMEGA328P-P</text>
</g>
<g font-size="1.4" fill="#840000">
<text x="98" y="29.2">3</text>
<text x="114.6" y="29.2">2</text>
<text x="162.3" y="33" transform="rotate(-90 162.3 33)">1</text>
<text x="106.4" y="36.2" transform="rotate(-90 106.4 36.2)">1</text>
<text x="162.3" y="39.4" transform="rotate(-90 162.3 39.4)">2</text>
<text x="86.6" y="88.9">7</text>
<text x="130.7" y="88.9">14</text>
<text x="130.7" y="91.4">15</text>
<text x="130.7" y="94">16</text>
<text x="86.2" y="96.5">20</text>
<text x="130.7" y="96.5">17</text>
<text x="130.7" y="99.1">18</text>
<text x="130.7" y="101.6">19</text>
<text x="86.2" y="104.1">21</text>
<text x="130.7" y="106.7">10</text>
<text x="131.1" y="104.1">9</text>
<text x="130.7" y="110.5">23</text>
<text x="130.7" y="113">24</text>
<text x="130.7" y="115.6">25</text>
<text x="130.7" y="118.1">26</text>
<text x="130.7" y="120.6">27</text>
<text x="130.7" y="123.2">28</text>
<text x="131.1" y="125.7">1</text>
<text x="131.1" y="129.5">2</text>
<text x="131.1" y="132.1">3</text>
<text x="131.1" y="134.6">4</text>
<text x="131.1" y="137.2">5</text>
<text x="130.7" y="142.2">11</text>
<text x="131.1" y="139.7">6</text>
<text x="86.2" y="144.8">22</text>
<text x="86.6" y="147.3">8</text>
<text x="130.7" y="144.8">12</text>
<text x="130.7" y="147.3">13</text>
</g>
<g font-size="1.4" fill="#840084">
<text x="98.3" y="28.6">SMD_Packages:SOT-223</text>
<text x="109.1" y="30">Vout</text>
</g>
<g font-size="1.4">
<text x="239.9" y="40.6">PC4</text>
<text x="239.9" y="38.1">PD1</text>
<text x="262.9" y="38.1">PD0</text>
<text x="262.9" y="40.6">PC5</text>
<text x="119.4" y="47">3.3V</text>
<text x="239.9" y="45.7">PD4</text>
<text x="119.4" y="52.1">5V</text>
<text x="239.9" y="50.8">PB4</text>
<text x="239.9" y="48.3">PB5</text>
<text x="262.9" y="50.8">PB3</text>
<text x="262.9" y="48.3">PB2</text>
<text x="195.4" y="77.5">PB4</text>
<text x="195.4" y="82.5">RST</text>
<text x="195.4" y="80">PB5</text>
<text x="218.4" y="80">PB3</text>
<text x="137.2" y="88.9">PB0</text>
<text x="137.2" y="91.4">PB1</text>
<text x="137.2" y="94">PB2</text>
<text x="137.2" y="99.1">PB4</text>
<text x="137.2" y="96.5">PB3</text>
<text x="137.2" y="101.6">PB5</text>
<text x="78.8" y="104.1">AREF</text>
<text x="146" y="104.1">XTAL1</text>
<text x="146" y="106.7">XTAL2</text>
<text x="137.2" y="110.5">PC0</text>
<text x="137.2" y="113">PC1</text>
<text x="201.8" y="109.2">PD0</text>
<text x="201.8" y="111.8">PD1</text>
<text x="260.3" y="111.8">PC4</text>
<text x="260.3" y="109.2">PC5</text>
<text x="137.2" y="115.6">PC2</text>
<text x="137.2" y="118.1">PC3</text>
<text x="201.8" y="114.3">PD2</text>
<text x="201.8" y="116.8">PD3</text>
<text x="201.8" y="119.4">PD4</text>
<text x="260.3" y="119.4">PC1</text>
<text x="260.3" y="116.8">PC2</text>
<text x="260.3" y="114.3">PC3</text>
<text x="137.2" y="120.6">PC4</text>
<text x="137.2" y="123.2">PC5</text>
<text x="147.3" y="125.7">RST</text>
<text x="260.3" y="121.9">PC0</text>
<text x="137.2" y="129.5">PD0</text>
<text x="260.3" y="127">AREF</text>
<text x="137.2" y="132.1">PD1</text>
<text x="137.2" y="134.6">PD2</text>
<text x="137.2" y="137.2">PD3</text>
<text x="200.1" y="132.1">XTAL1</text>
<text x="200.1" y="134.6">XTAL2</text>
<text x="137.2" y="139.7">PD4</text>
<text x="137.2" y="142.2">PD5</text>
<text x="201.8" y="142.2">PD5</text>
<text x="260.3" y="142.2">PB4</text>
<text x="260.3" y="139.7">PB5</text>
<text x="137.2" y="144.8">PD6</text>
<text x="137.2" y="147.3">PD7</text>
<text x="201.8" y="144.8">PD6</text>
<text x="201.8" y="147.3">PD7</text>
<text x="201.8" y="149.9">PB0</text>
<text x="260.3" y="149.9">PB1</text>
<text x="260.3" y="147.3">PB2</text>
<text x="260.3" y="144.8">PB3</text>
</g>
<g font-size="1.1" fill="#008484">
<text x="142.4" y="17.1">VCC</text>
<text x="273.2" y="24.7">VCC</text>
<text x="75.1" y="71.7">VCC</text>
<text x="217.3" y="67.9">VCC</text>
<text x="194.5" y="114.9">VCC</text>
<text x="158.9" y="121.2">VCC</text>
</g>
<text font-size="1.1" fill="#840084" x="100.2" y="117.4">Sockets_DIP:DIP-28__300_ELL</text>
</svg>
